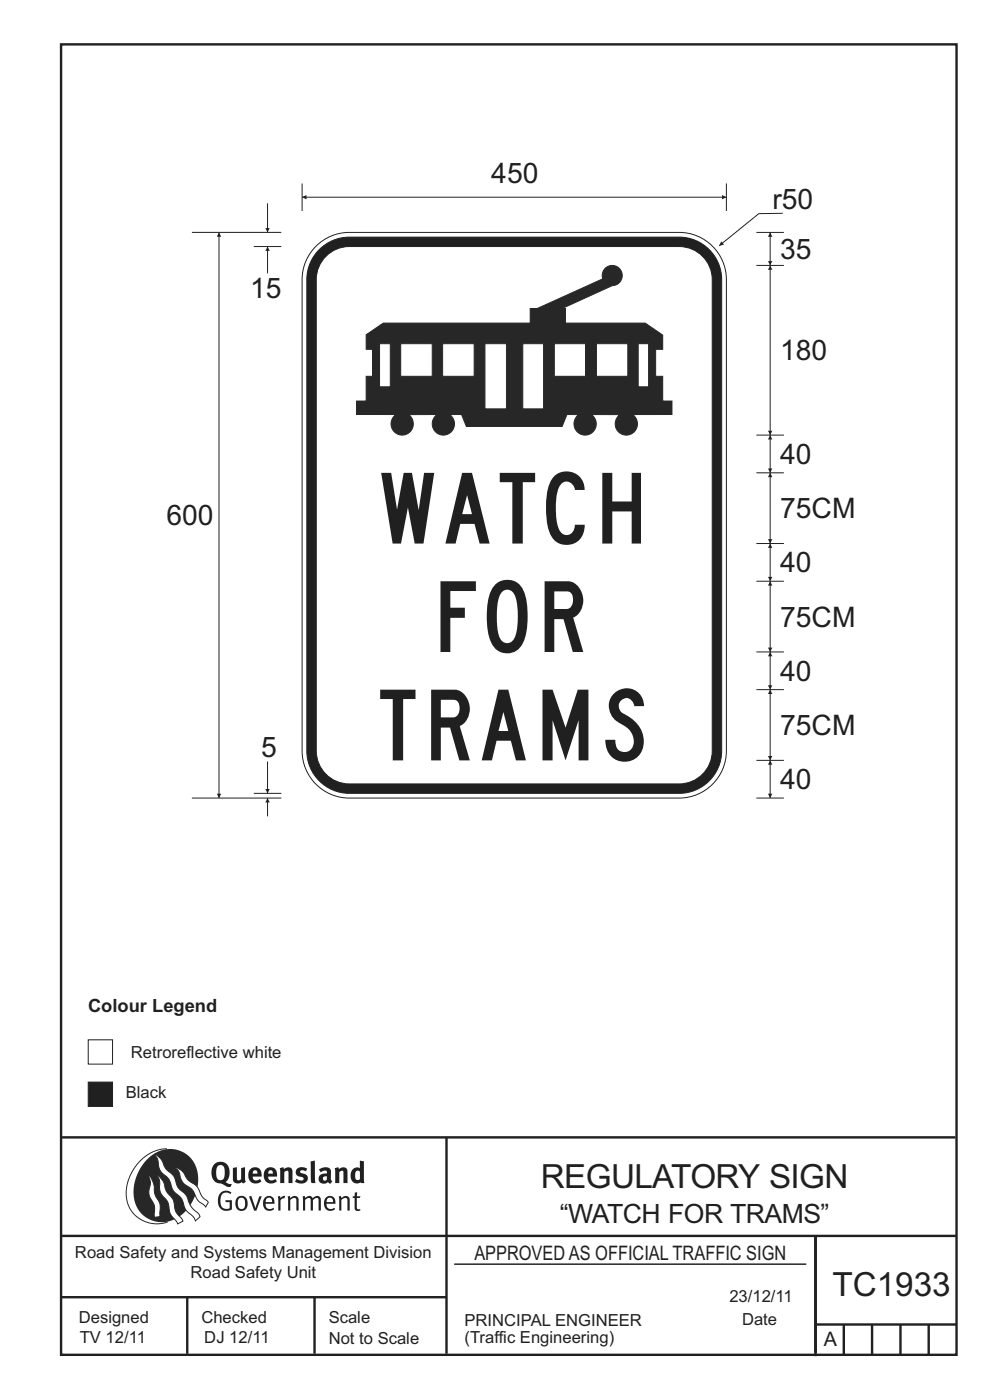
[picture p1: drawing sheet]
<svg xmlns="http://www.w3.org/2000/svg" width="210mm" height="297mm" viewBox="0 0 210 297" stroke-linecap="round" stroke-linejoin="round" font-family="sans-serif">
<path d="M12.7 241.3h190M94.7 241.4v45.8M12.7 275.2h82M12.7 262.2h190.1M39.7 275.2v12M66.7 275.2v12M173 262.1v25.6M173 281h30M179 281v6.4M185 281v6.4M191 281v6.4M197 281v6.4" fill="none" stroke="#231f20" stroke-width=".51"/>
<path d="M96.4 268.2h74.6" fill="none" stroke="#231f20" stroke-width=".21"/>
<path d="M35.4 243.7a9.5 9.5 0 0 0-8.6 10.4 6.5 6.5 0 0 0 8.8 5.1" fill="none" stroke="#2a2723" stroke-width=".21"/>
<path d="M31.3 245.9a6.1 6.1 0 0 1 7.3-1.6 6.1 6.1 0 0 1 3.4 6.6 8.8 8.8 0 0 1-7.2 8.4 6.1 6.1 0 0 1-6.4-7.5 10.5 10.5 0 0 1 2.9-5.9z" fill-rule="evenodd" fill="#2a2723"/>
<g fill="#fff" stroke="#2a2723" stroke-width=".21">
<path d="M31.6 249.3l.3 .3 .6 1.2 .4 2.6 1 2 .1 2.7-1.2 .1-.1-2.4-.9-1.8-.2-.7 .3-2.4z" fill-rule="evenodd"/>
<path d="M37.2 247.7l.5 .1 .9 .6 1.3 1.9 1.9 1.5 1.1 2.1 1.3 1.2-.6 1-1.6-1.5-1.2-2.2-2-1.5-.5-.9-.4-1.5z" fill-rule="evenodd"/>
<path d="M32.8 244.9l.4 .1 .9 .8 1 2.1 1.7 1.5 1 2.5 1.6 1.6 1.2 2.5 1.6 1.6 .2 .5-.9 .9-.5-.9-1.6-1.5-1-2.4-1.7-1.7-.9-2.4-1.8-1.7-.3-.9-.3-1.6z" fill-rule="evenodd"/>
<path d="M33.4 249.4l.5 .3 .7 .9 .7 2.1 1.5 1.9 .5 2.5 1.5 1.8v.1l-1.1 .6-1.6-2.1-.6-2.5-1.4-1.9-.3-1v-1.6z" fill-rule="evenodd"/>
</g>
<g fill="#231f20">
<path d="M46.8 253.1l.5-.4 .7-.1 .6 .1 .5 .3-.2 .3-.9-.3-.8 .2-.3 .7-.1 1.1 .1 .6 .3 .5 .5 .3h.6l.4-.1v-1.3h-.8l-.1-.4h1.4v2l-.7 .2-.8 .1-.6-.3-.5-.4-.3-.8-.1-1 .2-.7z" fill-rule="evenodd"/>
<path d="M50.7 254.3l.7-.2 .5 .5 .1 1.2-.2 .4-.3 .2h-.5l-.4-.3-.2-1.1zM50.4 254l-.5 1.1 .3 1.2 .7 .5 1-.1 .4-.4 .2-.5v-.8l-.2-.7-.3-.4-.5-.2h-.6z" fill-rule="evenodd"/>
<path d="M52.8 253.8l.5-.1 .9 2.6 .8-2.5h.5l-1.1 3h-.5z" fill-rule="evenodd"/>
<path d="M56.6 254.2l.4-.1 .4 .1 .2 .3 .1 .5h-1.4zM56.2 254l-.4 1v.7l.3 .6 .4 .4 .5 .2 1.1-.3 .1-.1-.2-.3-.6 .3-.7-.2-.3-.2-.1-.6v-.1h1.9l-.2-1.2-.8-.5-.5 .1z" fill-rule="evenodd"/>
<path d="M58.9 253.8l.5-.1 .1 .5 .4-.4 .6-.1-.2 .5-.4 .1-.4 .3v2.2h-.5z" fill-rule="evenodd"/>
<path d="M61 253.8l.5-.1a.24 .24 0 0 0 .1 .4 .24 .24 0 0 0 .3-.2l.8-.2 .6 .5v2.6h-.4l-.1-2.3-.1-.3-.3-.1-.8 .5v2.2h-.5z" fill-rule="evenodd"/>
<path d="M64.2 253.8l.4-.1a.23 .23 0 0 0 .2 .4 .23 .23 0 0 0 .3-.2l.5-.2 .6 .2a.23 .23 0 0 0 .2 .2 .23 .23 0 0 0 .2-.1l.8-.3 .6 .4 .1 2.7h-.5v-2.3l-.1-.3-.3-.1-.8 .5v2.2h-.5v-2.3l-.1-.3-.3-.1-.8 .4v2.3h-.4z" fill-rule="evenodd"/>
<path d="M69.5 254.2l.5-.1 .4 .1 .3 .8h-1.4zM69.2 254l-.5 1 .1 .7 .2 .6 .4 .4 .4 .2 1.1-.3 .2-.1-.2-.3-.6 .3-.7-.2-.3-.4v-.5h1.9l-.2-1.2-.4-.3-.5-.2-.5 .1z" fill-rule="evenodd"/>
<path d="M71.8 253.8l.5-.1a.24 .24 0 0 0 .1 .4 .24 .24 0 0 0 .4-.2l.7-.2 .6 .5 .1 2.6h-.5v-2.3l-.1-.3-.3-.1-.9 .5v2.2h-.4z" fill-rule="evenodd"/>
<path d="M75.3 253l.5-.1-.1 .9h.8l-.2 .3h-.6v2.2l.2 .2h.5v.3l-.2 .1-.6-.1-.4-.3v-2.4h-.4v-.3h.4z" fill-rule="evenodd"/>
<path d="M46.2 247.4l.4-.2h.4l.6 .6v1.8l-.2 .5-.3 .2h-.8l-.3-.6-.1-1.5zM45.5 246.9l-.4 .7-.2 .8v1l.3 .9 .7 .6 1 .2 1.6 .7 .4-.1 .3-.5h-.6l-.8-.4 .7-1 .2-1.5a1.91 1.91 0 0 0-1.1-1.7 1.91 1.91 0 0 0-2.1 .3z" fill-rule="evenodd"/>
<path d="M49.4 247.8l.8-.2 .1 2.5 .1 .2 .3 .1 .5-.3v-2.3l.8-.2v2.6l.2 .5-.7 .3a.39 .39 0 0 0-.7 0h-.8l-.5-.4z" fill-rule="evenodd"/>
<path d="M53.8 248.4l.3-.1h.3l.2 .7h-1zM53.1 248l-.3 .5-.1 .8v.7l.4 .6 .5 .4 .6 .1 .7-.1 .6-.4-.4-.5-.4 .3h-.5l-.4-.2-.2-.3v-.3h1.9l-.1-1-.3-.6-1-.4-.5 .1z" fill-rule="evenodd"/>
<path d="M57.1 248.4l.2-.1h.4l.2 .7h-1zM56.4 248l-.3 .6-.2 .8 .2 .7 .3 .5 .5 .4 .6 .1 .6-.1 .6-.4-.3-.5-.6 .3h-.5l-.4-.6v-.2h1.9l-.1-1-.3-.6-.5-.3-.5-.1-.5 .1z" fill-rule="evenodd"/>
<path d="M59.3 247.8l.8-.2 .1 .4 1-.4 .7 .3 .1 .5v2.6h-.8v-2.3l-.3-.3-.6 .3v2.3h-.9z" fill-rule="evenodd"/>
<path d="M63 248l.9-.4 1.3 .3-.3 .6-.9-.2-.3 .2 .1 .3 1 .3 .4 .4v.8l-.4 .6-1.1 .2-1.1-.4 .3-.6 1 .3h.3l.2-.3-.1-.3-1-.3-.4-.3-.2-.6z" fill-rule="evenodd"/>
<path d="M68.6 249.7l.7-.2v.7l-.3 .3-.3-.1-.2-.3zM67.7 248.1l.3 .6 .8-.4 .5 .2a.35 .35 0 0 1 0 .5 .35 .35 0 0 1-.5 0l-1 .4-.2 .9 .2 .4 .3 .3h1.1a.49 .49 0 0 1 .8 .2l.5-.6-.3-.4v-1.7l-.2-.5-.4-.3-.6-.1z" fill-rule="evenodd"/>
<path d="M71 247.8l.8-.2 .1 .4 1-.4 .6 .3 .2 .5v2.6h-.8v-2.3l-.3-.3-.6 .3v2.3h-.9z" fill-rule="evenodd"/>
<path d="M75.6 248.5l.3-.1 .4 .2v1.5l-.3 .2-.4-.1-.2-.3v-.9zM76.3 246.2v1.3a.19 .19 0 0 1 0 .3 .19 .19 0 0 1-.3-.1l-.8 .1-.6 .5-.2 .9 .1 1 .3 .5 .6 .3h.6l.5-.2v.2h.8l-.1-4.6z" fill-rule="evenodd"/>
<path d="M65.9 246.4l.9-.2 .1 4.8h-.8l-.1-.3z" fill-rule="evenodd"/>
</g>
<path d="M18.7 220.6h5.2v5.1h-5.2z" fill-rule="evenodd" fill="#fff" stroke="#231f20" stroke-width=".21"/>
<path d="M13 9.4h189.9v278h-189.9z" fill="none" stroke="#231f20" stroke-width=".51"/>
<path d="M18.7 229.6h5.2v5.1h-5.2z" fill-rule="evenodd" fill="#231f20" stroke="#231f20" stroke-width=".21"/>
<path d="M66.6 52.7a10 10 0 0 1 7.5-3.4h70a10 10 0 0 1 10 10v100a10 10 0 0 1-10 10h-70a10 10 0 0 1-10-10v-100a10 10 0 0 1 2.5-6.6z" fill-rule="evenodd" fill="#fff" stroke="#231f20" stroke-width=".21"/>
<path d="M67.7 52.9a9 9 0 0 1 6.4-2.6h70a9 9 0 0 1 9 9v100a9 9 0 0 1-9 9h-70a9 9 0 0 1-9-9v-100a9 9 0 0 1 2.6-6.4z" fill-rule="evenodd" fill="#231f20" stroke="#231f20" stroke-width=".21"/>
<path d="M69.5 54a7 7 0 0 1 4.6-1.7h70a7 7 0 0 1 7 7v100a7 7 0 0 1-7 7h-70a7 7 0 0 1-7-7v-100a7 7 0 0 1 2.4-5.3z" fill-rule="evenodd" fill="#fff" stroke="#231f20" stroke-width=".21"/>
<path d="M77.7 71v3.1h1.3v5.7h-1.3v5.3h-2.1v2.8h8.4l-.7 .8-.3 1.1a2.38 2.38 0 0 0 3.4 2.3 2.38 2.38 0 0 0 .3-4.1l6-.1-.7 .8-.3 1a2.37 2.37 0 0 0 3.4 2.4 2.37 2.37 0 0 0 .3-4.2h2.5l1 2.6h20.3l1.1-2.6 2.4 .1h-.1a2.39 2.39 0 0 0-.2 3.6 2.39 2.39 0 0 0 3.5-.1 2.39 2.39 0 0 0-.4-3.6l6 .1h-.2a2.39 2.39 0 0 0-.2 3.6 2.39 2.39 0 0 0 3.6-.1 2.39 2.39 0 0 0-.5-3.6h8.3v-2.8h-1.9v-5.3h-1.5v-5.7h1.5v-3l-3.7-2.6h-17v-3.1h-.7l10.8-4.8a2.14 2.14 0 0 0 2-2.5 2.14 2.14 0 0 0-2.6-1.7 2.14 2.14 0 0 0-1.6 2.8l-13.8 6.2h-1.5v3.1h-31.2zM80.5 72.9v9.2h2.3v-9.2zM85 72.9h6.7v6.9h-6.7zM102.9 72.9v13.8h4.5v-13.8zM93.9 72.9v6.9h6.7v-6.9zM110.9 72.9h4.4v13.8h-4.4zM117.6 72.9h6.6v6.9h-6.6zM126.5 72.9v6.9zM126.5 72.9h6.7v6.9h-6.7zM135.4 72.9v9.2h2.2v-9.2zM117.6 79.8h6.6zM135.4 72.9h2.2z" fill-rule="evenodd" fill="#2a2723"/>
<path d="M77.7 71l3.6-2.5h31.2v-3.1h1.5l13.8-6.2-.1-.7a2.15 2.15 0 0 1 2.2-2.1 2.15 2.15 0 0 1 2.1 2.1 2.15 2.15 0 0 1-2.2 2.1l-10.6 4.8h.7v3.1h17l3.7 2.6v3h-1.5v5.7h1.5v5.3h1.9v2.8h-8.3l.1 .1a2.39 2.39 0 0 1 .3 3.6 2.39 2.39 0 0 1-3.6-.1 2.39 2.39 0 0 1 .5-3.5l-6-.1 .1 .1a2.39 2.39 0 0 1 .2 3.6 2.39 2.39 0 0 1-3.5-.1 2.39 2.39 0 0 1 .4-3.5l-2.4-.1-1.1 2.6h-20.3l-1-2.6h-2.5l.1 .1a2.38 2.38 0 0 1 .3 3.6 2.38 2.38 0 0 1-3.6-.2 2.38 2.38 0 0 1 .5-3.5l-6 .1 .1 .1a2.39 2.39 0 0 1 .2 3.5 2.39 2.39 0 0 1-3.5-.2 2.39 2.39 0 0 1 .5-3.5h-8.4v-2.8h2.1v-5.3h1.3v-5.7h-1.3zM80.5 72.9h2.3v9.2h-2.3zM85 72.9h6.7v6.9h-6.7zM93.9 72.9h6.7v6.9h-6.7zM102.9 72.9h4.5v13.8h-4.5zM110.9 72.9h4.4v13.8h-4.4zM117.6 79.8h6.6zM117.6 79.8v-6.9h6.6v6.9M126.5 72.9h6.7v6.9h-6.7zM126.5 72.9v6.9M135.4 72.9h2.2v9.2h-2.2z" fill="none" stroke="#2a2723" stroke-width=".21"/>
<path d="M160.4 115.3h5.9M160.4 138.3h5.9M160.4 161.3h5.9M163.4 161.3v8" fill="none" stroke="#231f20" stroke-width=".21"/>
<g fill="#231f20">
<path d="M163.4 161.3l.4 .9h-.9z"/>
<path d="M162.9 168.4h.9l-.4 .9z"/>
</g>
<path d="M154.1 38.9v5.9M160.4 49.3h5.9M160.4 100.3h5.9M160.4 123.3h5.9M160.4 146.3h5.9M163.4 146.3v15M160.4 169.3h5.9" fill="none" stroke="#231f20" stroke-width=".21"/>
<g fill="#231f20">
<path d="M162.9 160.4h.9l-.4 .9z"/>
<path d="M163.4 146.3l.4 .9h-.9z"/>
</g>
<path d="M163.4 123.3v15" fill="none" stroke="#231f20" stroke-width=".21"/>
<g fill="#231f20">
<path d="M162.9 137.4h.9l-.4 .9z"/>
<path d="M163.4 123.3l.4 .9h-.9z"/>
</g>
<path d="M163.4 100.3v15" fill="none" stroke="#231f20" stroke-width=".21"/>
<g fill="#231f20">
<path d="M162.9 114.4h.9l-.4 .9z"/>
<path d="M163.4 100.3l.4 .9h-.9z"/>
</g>
<path d="M163.4 56.3v36" fill="none" stroke="#231f20" stroke-width=".21"/>
<g fill="#231f20">
<path d="M162.9 91.4h.9l-.4 .9z"/>
<path d="M163.4 56.3l.4 .9h-.9z"/>
</g>
<path d="M64.1 41.8h90" fill="none" stroke="#231f20" stroke-width=".21"/>
<g fill="#231f20">
<path d="M64.1 41.8l.9-.4v.9z"/>
<path d="M153.2 41.4l.9 .4-.9 .5z"/>
</g>
<path d="M64.1 38.9v5.9M163.4 138.3v8" fill="none" stroke="#231f20" stroke-width=".21"/>
<g fill="#231f20">
<path d="M163.4 138.3l.4 .9h-.9z"/>
<path d="M162.9 145.4h.9l-.4 .9z"/>
</g>
<path d="M163.4 115.3v8" fill="none" stroke="#231f20" stroke-width=".21"/>
<g fill="#231f20">
<path d="M163.4 115.3l.4 .9h-.9z"/>
<path d="M162.9 122.4h.9l-.4 .9z"/>
</g>
<path d="M163.4 49.3v7" fill="none" stroke="#231f20" stroke-width=".21"/>
<g fill="#231f20">
<path d="M163.4 49.3l.4 .9h-.9z"/>
<path d="M162.9 55.4h.9l-.4 .9z"/>
</g>
<path d="M166 45.3h-5l-8.4 6.8" fill="none" stroke="#231f20" stroke-width=".21"/>
<path d="M153 51.2l.6 .7-1 .2z" fill="#231f20"/>
<path d="M160.4 56.3h5.9M160.4 92.3h5.9M163.4 92.3v8" fill="none" stroke="#231f20" stroke-width=".21"/>
<g fill="#231f20">
<path d="M163.4 92.3l.4 .9h-.9z"/>
<path d="M162.9 99.4h.9l-.4 .9z"/>
</g>
<path d="M46.5 49.3v120" fill="none" stroke="#231f20" stroke-width=".21"/>
<g fill="#231f20">
<path d="M46 168.4h.9l-.4 .9z"/>
<path d="M46.5 49.3l.4 .9h-.9z"/>
</g>
<path d="M56.8 43.1v6.2" fill="none" stroke="#231f20" stroke-width=".21"/>
<path d="M56.3 48.4h.9l-.4 .9z" fill="#231f20"/>
<path d="M40.7 49.3h19M53.8 52.3h5.9M56.8 52.3v5.7M40.7 169.3h19M53.8 168.3h5.9" fill="none" stroke="#231f20" stroke-width=".21"/>
<path d="M56.8 52.3l.4 .9h-.9z" fill="#231f20"/>
<path d="M56.8 169.3v3.9" fill="none" stroke="#231f20" stroke-width=".21"/>
<path d="M56.8 169.3l.4 .9h-.9z" fill="#231f20"/>
<path d="M56.8 161.5v6.8" fill="none" stroke="#231f20" stroke-width=".21"/>
<path d="M56.3 167.4h.9l-.4 .9z" fill="#231f20"/>
<g font-size="15" fill="#231f20">
<text x="80.9" y="115.3">WATCH</text>
<text x="93.4" y="138.3">FOR</text>
<text x="80.6" y="161.3">TRAMS</text>
</g>
<g font-size="7.1" fill="#231f20">
<text x="114.8" y="252">REGULATORY SIGN</text>
<text x="176.6" y="275">TC1933</text>
</g>
<g font-size="6" fill="#231f20">
<text x="104.2" y="38.9">450</text>
<text x="163.9" y="44.4">r50</text>
<text x="165.5" y="54.9">35</text>
<text x="53.1" y="63.2">15</text>
<text x="165.5" y="76.4">180</text>
<text x="165.5" y="98.4">40</text>
<text x="35.3" y="111.4">600</text>
<text x="165.5" y="110">75CM</text>
<text x="165.5" y="121.4">40</text>
<text x="165.5" y="133">75CM</text>
<text x="165.5" y="144.4">40</text>
<text x="165.5" y="156">75CM</text>
<text x="55.4" y="160.7">5</text>
<text x="165.5" y="167.4">40</text>
</g>
<text font-size="5.6" fill="#231f20" x="118.8" y="259.5">“WATCH FOR TRAMS”</text>
<g font-size="4.2" fill="#231f20">
<text x="100.6" y="267.2">APPROVED AS OFFICIAL TRAFFIC SIGN</text>
<text x="174.7" y="285.6">A</text>
</g>
<text font-size="3.9" fill="#231f20" x="18.7" y="214.6">Colour Legend</text>
<g font-size="3.5" fill="#231f20">
<text x="27.8" y="224.4">Retroreflective white</text>
<text x="26.7" y="233">Black</text>
<text x="15.9" y="266.8">Road Safety and Systems Management Division</text>
<text x="40.4" y="271.1">Road Safety Unit</text>
<text x="16.7" y="280.6">Designed</text>
<text x="42.7" y="280.6">Checked</text>
<text x="69.7" y="280.6">Scale</text>
<text x="98.5" y="281.3">PRINCIPAL ENGINEER</text>
<text x="154.7" y="276.2">23/12/11</text>
<text x="157.4" y="281.2">Date</text>
<text x="16.9" y="284.8">TV 12/11</text>
<text x="43.3" y="284.9">DJ 12/11</text>
<text x="69.7" y="285.2">Not to Scale</text>
<text x="98.5" y="284.8">(Traffic Engineering)</text>
</g>
</svg>
